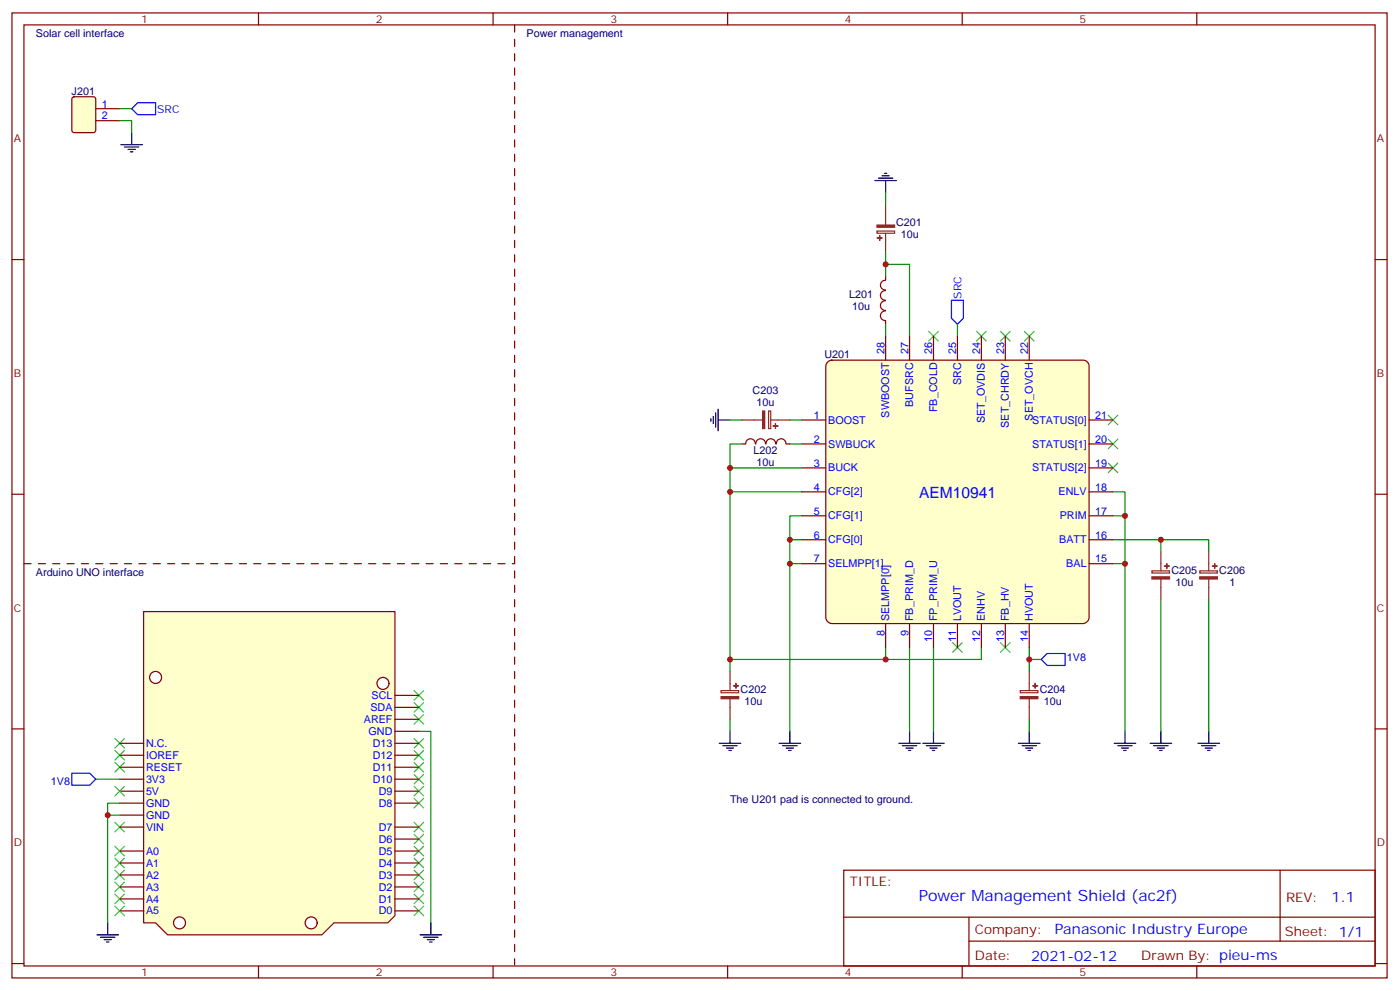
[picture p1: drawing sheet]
<svg xmlns="http://www.w3.org/2000/svg" width="413mm" height="292mm" viewBox="0 0 413 292" stroke-linecap="round" stroke-linejoin="round" font-family="sans-serif">
<g fill="none" stroke="#870000" stroke-width=".35">
<path d="M3.5 3.8h405.4v284.3h-405.4zM7.1 7.3h398.2v277.3h-398.2zM76.2 3.8v3.5M145.3 3.8v3.5M214.5 3.8v3.5M283.6 3.8v3.5M352.8 3.8v3.5M3.5 76.5h3.6M405.3 76.5h3.6M3.5 145.6h3.6M405.3 145.6h3.6M3.5 214.8h3.6"/>
<path d="M405.3 214.8h3.6M248.7 256.4h156.6v28.2h-156.6zM377.3 256.4v20.9M248.7 270.2h156.5M285.6 277.3h119.6M285.6 270.2v14.2M3.5 283.9h3.6M76.2 284.6v3.5M145.3 284.6v3.5M214.5 284.6v3.5M283.6 284.6v3.5M352.8 284.6v3.5"/>
<path d="M405.3 283.9h3.6"/>
</g>
<g fill="none" stroke="#3c3" stroke-width=".35">
<path d="M33.9 217.6l2.8 2.8M36.7 217.6l-2.8 2.8M122.1 217.6l2.8 2.8M122.1 210.5l2.8 2.9M122.1 207l2.8 2.8M122.1 203.5l2.8 2.8M124.9 217.6l-2.8 2.8M124.9 210.5l-2.8 2.9M124.9 207l-2.8 2.8M124.9 203.5l-2.8 2.8M33.9 221.1l2.8 2.8M33.9 224.6l2.8 2.9"/>
<path d="M36.7 221.1l-2.8 2.8M36.7 224.6l-2.8 2.9M122.1 235.2l2.8 2.9M122.1 231.7l2.8 2.8M122.1 228.2l2.8 2.8M122.1 224.6l2.8 2.9M122.1 221.1l2.8 2.8M124.9 235.2l-2.8 2.9M124.9 231.7l-2.8 2.8M124.9 228.2l-2.8 2.8M124.9 224.6l-2.8 2.9M124.9 221.1l-2.8 2.8"/>
<path d="M33.9 242.3l2.8 2.8M33.9 249.3l2.8 2.9M33.9 252.9l2.8 2.8M33.9 256.4l2.8 2.8M33.9 259.9l2.8 2.8M36.7 242.3l-2.8 2.8M36.7 249.3l-2.8 2.9M36.7 252.9l-2.8 2.8M36.7 256.4l-2.8 2.8M36.7 259.9l-2.8 2.8M122.1 259.9l2.8 2.8M122.1 256.4l2.8 2.8"/>
<path d="M122.1 252.9l2.8 2.8M122.1 249.3l2.8 2.9M122.1 245.8l2.8 2.8M122.1 242.3l2.8 2.8M124.9 259.9l-2.8 2.8M124.9 256.4l-2.8 2.8M124.9 252.9l-2.8 2.8M124.9 249.3l-2.8 2.9M124.9 245.8l-2.8 2.8M124.9 242.3l-2.8 2.8M33.9 263.5l2.8 2.8M33.9 267l2.8 2.8"/>
<path d="M36.7 263.5l-2.8 2.8M36.7 267l-2.8 2.8M122.1 267l2.8 2.8M122.1 263.5l2.8 2.8M124.9 267l-2.8 2.8M124.9 263.5l-2.8 2.8"/>
</g>
<path d="M42.3 180.2h74.1v89.6l-2.1 2.1h-15.9l-3.5 3.5h-45.5l-3.5-3.5h-3.6z" fill="#ffc" stroke="#870000" stroke-width=".35"/>
<g fill="none" stroke="#870000" stroke-width=".35">
<path d="M35.3 219h7M116.4 219h7.1M116.4 215.5h7.1M116.4 211.9h7.1M116.4 208.4h7.1M116.4 204.9h7.1M35.3 236.6h7M35.3 233.1h7M35.3 229.6h7M35.3 226.1h7M35.3 222.5h7M116.4 236.6h7.1"/>
<path d="M116.4 233.1h7.1M116.4 229.6h7.1M116.4 226.1h7.1M116.4 222.5h7.1M35.3 257.8h7M35.3 254.3h7M35.3 250.8h7M35.3 243.7h7M35.3 240.2h7M116.4 257.8h7.1M116.4 254.3h7.1M116.4 250.8h7.1"/>
<path d="M116.4 247.2h7.1M116.4 243.7h7.1M35.3 268.4h7M35.3 264.9h7M35.3 261.3h7M116.4 268.4h7.1M116.4 264.9h7.1M116.4 261.3h7.1"/>
</g>
<g fill="#fff" stroke="#600" stroke-width=".35">
<circle cx="112.9" cy="201.4" r="1.76"/>
<circle cx="91.7" cy="271.9" r="1.76"/>
<circle cx="52.9" cy="271.9" r="1.76"/>
<circle cx="45.9" cy="199.6" r="1.76"/>
</g>
<path d="M151.7 7.3v277M7.1 166.1h144.6" fill="none" stroke="#870000" stroke-width=".35" stroke-dasharray="2.1 2.1"/>
<g fill="none" stroke="#008700" stroke-width=".35">
<path d="M261.1 56.7v3.6M261.1 77.9h7v21.2M261.1 74.4v7M261.1 95.5v3.6M215.2 123.8h3.5M215.2 137.9h21.2M218.7 130.8h-3.5v67M232.8 123.8h3.6M232.8 130.8h3.6M215.2 144.9h21.2M232.8 159h3.6M236.4 152h-3.6v63.5"/>
<path d="M328.1 144.9h3.5v70.6M328.1 159h28.2v3.6M328.1 152h3.5M342.2 159v3.6M232.8 166.1h3.6M328.1 166.1h3.5M342.2 176.7v38.8M356.3 176.7v38.8M268.1 190.8v24.7M275.2 190.8v24.7M289.3 190.8v3.5h-74.1M123.5 215.5h3.5v56.4"/>
<path d="M215.2 211.9v3.6M28.2 229.6h7.1M35.3 236.6h-3.6v35.3M31.7 240.2h3.6"/>
</g>
<g fill="none" stroke="#000" stroke-width=".35">
<path d="M257.9 53.2h6.3M258.9 52.5h4.3M260 51.8h2.1M260.7 51.1h.7M261.1 53.2v3.5M209.5 123.4v.7M210.3 122.7v2.1M211 121.6v4.3M211.7 123.8h3.5M211.7 120.6v6.3M212 219h6.4M213.1 219.7h4.2"/>
<path d="M215.2 215.5v3.5M229.7 219h6.3M230.7 219.7h4.2M232.8 215.5v3.5M264.9 219h6.4M266 219.7h4.2M268.1 215.5v3.5M272 219h6.3M273 219.7h4.3M275.2 215.5v3.5M328.4 219h6.4M329.5 219.7h4.2"/>
<path d="M331.6 215.5v3.5M339 219h6.4M340.1 219.7h4.2M342.2 215.5v3.5M353.1 219h6.4M354.2 219.7h4.2M356.3 215.5v3.5M214.1 220.4h2.2M214.8 221.1h.7M231.8 220.4h2.1M232.5 221.1h.7M267.1 220.4h2.1"/>
<path d="M267.8 221.1h.7M274.1 220.4h2.1M274.8 221.1h.7M330.6 220.4h2.1M331.3 221.1h.7M341.1 220.4h2.2M341.8 221.1h.7M355.2 220.4h2.2M356 221.1h.7M28.6 275.4h6.3M29.6 276.2h4.3M30.7 276.9h2.1"/>
<path d="M31.4 277.6h.7M31.7 271.9v3.5M123.8 275.4h6.4M124.9 276.2h4.2M125.9 276.9h2.2M126.6 277.6h.8M127 271.9v3.5"/>
</g>
<path d="M21.2 227.8h5.3l1.7 1.8-1.7 1.8h-5.3z" fill="none" stroke="#00f" stroke-width=".35"/>
<g fill="none" stroke="#3c3" stroke-width=".35">
<path d="M273.8 97.6l2.8 2.9M276.6 97.6l-2.8 2.9M287.9 97.6l2.8 2.9M290.7 97.6l-2.8 2.9M294.9 97.6l2.8 2.9M297.7 97.6l-2.8 2.9M302 97.6l2.8 2.9M304.8 97.6l-2.8 2.9M326.7 122.3l2.8 2.9M326.7 136.5l2.8 2.8M326.7 129.4l2.8 2.8M329.5 136.5l-2.8 2.8"/>
<path d="M329.5 129.4l-2.8 2.8M329.5 122.3l-2.8 2.9M280.8 189.4l2.8 2.8M283.6 189.4l-2.8 2.8M294.9 189.4l2.8 2.8M297.7 189.4l-2.8 2.8M33.9 231.7l2.8 2.8M36.7 231.7l-2.8 2.8"/>
</g>
<g fill="none" stroke="#870000" stroke-width=".35">
<path d="M28.2 35.6h7.1M28.2 32h7.1M261 85.6a1.41 1.41 0 0 0-1.5 1.4 1.41 1.41 0 0 0 1.5 1.5M261 88.6a1.41 1.41 0 0 0-1.5 1.4 1.41 1.41 0 0 0 1.5 1.4M261 82.6a1.41 1.41 0 0 0-1.5 1.4 1.41 1.41 0 0 0 1.5 1.4M261 91.6a1.41 1.41 0 0 0-1.5 1.4 1.41 1.41 0 0 0 1.5 1.4M261.1 81.4v1.1M261.1 94.5v1M218.7 130.8h1.1M219.8 130.8a1.41 1.41 0 0 1 1.4-1.5 1.41 1.41 0 0 1 1.4 1.5M222.8 130.8a1.41 1.41 0 0 1 1.4-1.5 1.41 1.41 0 0 1 1.4 1.5M225.8 130.8a1.41 1.41 0 0 1 1.4-1.5 1.41 1.41 0 0 1 1.4 1.5"/>
<path d="M228.8 130.8a1.41 1.41 0 0 1 1.5-1.5 1.41 1.41 0 0 1 1.4 1.5M231.8 130.8h1"/>
</g>
<g fill="none" stroke="#8c2424" stroke-width=".35">
<path d="M258.5 68.1h5.2v.6h-5.2zM261.1 60.3v6M261.1 68.7v5.7M218.7 123.8h6M226.6 121.1h.6v5.2h-.6zM227.2 123.8h5.6M339.5 168.2h5.2v.6h-5.2zM342.2 162.6v5.6M342.2 170.7v6M353.7 168.2h5.1v.6h-5.1zM356.3 162.6v5.6M356.3 170.7v6"/>
<path d="M215.2 197.8v5.7M212.5 203.5h5.2v.6h-5.2zM215.2 206v5.9"/>
</g>
<g fill="#8c2424" stroke="#8c2424" stroke-width=".35">
<path d="M258.5 66.3h5.2v.7h-5.2z"/>
<path d="M258.6 70.1h1.4z"/>
<path d="M259.3 69.4v1.4z"/>
<path d="M224.8 121.1h.6v5.2h-.6z"/>
<path d="M228.6 124.8v1.4z"/>
<path d="M227.9 125.5h1.4z"/>
<path d="M339.5 170h5.2v.6h-5.2z"/>
<path d="M343.3 166.8h1.4z"/>
<path d="M343.9 166.1l.1 1.4z"/>
<path d="M353.7 170h5.1v.6h-5.1z"/>
<path d="M357.4 166.8h1.4z"/>
<path d="M358 166.1l.1 1.4z"/>
<path d="M212.5 205.2h5.2v.7h-5.2z"/>
<path d="M216.3 202.1h1.4z"/>
<path d="M216.9 201.4l.1 1.4z"/>
</g>
<path d="M21.4 28.7l.5-.2h5.6l.7 .4v9.5l-.4 .6-5.9 .1-.7-.5v-9.4z" fill="#ffc" stroke="#870000" stroke-width=".35"/>
<path d="M35.3 35.6h3.5v3.5M35.3 32h3.5M282.2 95.5v3.6M261.1 190.8v3.5M303.4 190.8v7M303.4 194.3h3.5M303.4 211.9v3.6" fill="none" stroke="#008700" stroke-width=".35"/>
<path d="M40.6 30.3h5.3v3.5h-5.3l-1.8-1.8zM280.5 88.5h3.5v5.3l-1.8 1.7-1.7-1.7zM306.9 194.3l1.8-1.8h5.3v3.6h-5.3z" fill="none" stroke="#00f" stroke-width=".35"/>
<path d="M38.8 39.1v3.5M35.6 42.6h6.4M36.7 43.3h4.2M37.7 44h2.2M38.5 44.7h.7M300.2 219h6.4M301.3 219.7h4.2M303.4 215.5v3.5M302.3 220.4h2.1M303 221.1h.7" fill="none" stroke="#000" stroke-width=".35"/>
<path d="M303.4 197.8v5.7M300.7 203.5h5.2v.6h-5.2zM303.4 206v5.9" fill="none" stroke="#8c2424" stroke-width=".35"/>
<g fill="#8c2424" stroke="#8c2424" stroke-width=".35">
<path d="M300.7 205.2h5.2v.7h-5.2z"/>
<path d="M304.4 202.1h1.5z"/>
<path d="M305.1 201.4l.1 1.4z"/>
</g>
<path d="M244 106.6l1.2-.5h74.1a1.76 1.76 0 0 1 1.7 1.8v74.1a1.89 1.89 0 0 1-1.7 1.7h-74.1a1.89 1.89 0 0 1-1.8-1.7v-74.1z" fill="#ffc" stroke="#870000" stroke-width=".35"/>
<g fill="none" stroke="#870000" stroke-width=".35">
<path d="M261.1 99.1v7M268.1 99.1v7M275.2 99.1v7M282.2 99.1v7M289.3 99.1v7M296.3 99.1v7M303.4 99.1v7M236.4 123.8h7M236.4 130.8h7M236.4 137.9h7M321 123.8h7.1M321 130.8h7.1"/>
<path d="M321 137.9h7.1M236.4 144.9h7M236.4 152h7M236.4 159h7M321 144.9h7.1M321 152h7.1M321 159h7.1M236.4 166.1h7M321 166.1h7.1M261.1 183.7v7.1M268.1 183.7v7.1M275.2 183.7v7.1"/>
<path d="M282.2 183.7v7.1M289.3 183.7v7.1M296.3 183.7v7.1M303.4 183.7v7.1"/>
</g>
<g fill="#c00">
<circle cx="31.8" cy="240.2" r=".88"/>
<circle cx="261.1" cy="77.9" r=".88"/>
<circle cx="232.8" cy="159" r=".88"/>
<circle cx="232.8" cy="166.1" r=".88"/>
<circle cx="215.2" cy="137.9" r=".88"/>
<circle cx="215.2" cy="144.9" r=".88"/>
<circle cx="215.2" cy="194.3" r=".88"/>
<circle cx="342.2" cy="159" r=".88"/>
<circle cx="331.6" cy="152" r=".88"/>
<circle cx="331.6" cy="166.1" r=".88"/>
<circle cx="261.1" cy="194.3" r=".88"/>
<circle cx="303.4" cy="194.3" r=".88"/>
</g>
<g font-size="4.6" fill="#00f">
<text x="270.9" y="146.7">AEM10941</text>
<text x="270.8" y="265.4">Power Management Shield (ac2f)</text>
</g>
<g font-size="4.2" fill="#00f">
<text x="392.5" y="265.7">1.1</text>
<text x="310.9" y="275.2">Panasonic Industry Europe</text>
<text x="304" y="283">2021-02-12</text>
</g>
<g font-size="3.9" fill="#800">
<text x="250.5" y="261">TITLE:</text>
<text x="379.1" y="265.7">REV:</text>
<text x="287.4" y="275.2">Company:</text>
<text x="378.7" y="275.8">Sheet: 1/1</text>
<text x="287.4" y="282.9">Date:</text>
<text x="336.4" y="282.9">Drawn By: pieu-ms</text>
</g>
<g font-size="3.2" fill="#000080">
<text x="10.6" y="10.9">Solar cell interface</text>
<text x="155.2" y="10.9">Power management</text>
<text x="21.1" y="27.9">J201</text>
<text x="264.2" y="66.7">C201</text>
<text x="265.6" y="70.2">10u</text>
<text x="250.3" y="87.8">L201</text>
<text x="251.2" y="91.4">10u</text>
<text x="243" y="105.5">U201</text>
<text x="221.8" y="116.1">C203</text>
<text x="223" y="119.6">10u</text>
<text x="222.1" y="133.7">L202</text>
<text x="223" y="137.2">10u</text>
<text x="10.6" y="169.6">Arduino UNO interface</text>
<text x="345.3" y="169">C205</text>
<text x="346.5" y="172.6">10u</text>
<text x="359.4" y="169">C206</text>
<text x="362.4" y="172.6">1</text>
<text x="218.3" y="204.3">C202</text>
<text x="219.5" y="207.8">10u</text>
<text x="306.5" y="204.3">C204</text>
<text x="307.7" y="207.8">10u</text>
<text x="215.2" y="236.6">The U201 pad is connected to ground.</text>
</g>
<g font-size="3.2" fill="#800">
<text x="41.6" y="6.8">1</text>
<text x="110.8" y="6.8">2</text>
<text x="179.9" y="6.8">3</text>
<text x="249.1" y="6.8">4</text>
<text x="318.2" y="6.8">5</text>
<text x="4.1" y="41.9">A</text>
<text x="405.9" y="41.9">A</text>
<text x="4.1" y="111.1">B</text>
<text x="405.9" y="111.1">B</text>
<text x="4.1" y="180.2">C</text>
<text x="405.9" y="180.2">C</text>
<text x="4.1" y="249.3">D</text>
<text x="405.9" y="249.3">D</text>
<text x="41.6" y="287.6">1</text>
<text x="110.8" y="287.6">2</text>
<text x="179.9" y="287.6">3</text>
<text x="249.1" y="287.6">4</text>
<text x="318.2" y="287.6">5</text>
</g>
<g font-size="3.2" fill="#00f">
<text x="30" y="35.2">2</text>
<text x="30" y="31.7">1</text>
<text x="46.4" y="33.3">SRC</text>
<text x="283.5" y="88" transform="rotate(-90 283.5 88)">SRC</text>
<text x="260.7" y="104.4" transform="rotate(-90 260.7 104.4)">28</text>
<text x="267.8" y="104.4" transform="rotate(-90 267.8 104.4)">27</text>
<text x="274.8" y="104.4" transform="rotate(-90 274.8 104.4)">26</text>
<text x="281.9" y="104.4" transform="rotate(-90 281.9 104.4)">25</text>
<text x="288.9" y="104.4" transform="rotate(-90 288.9 104.4)">24</text>
<text x="296" y="104.4" transform="rotate(-90 296 104.4)">23</text>
<text x="303" y="104.4" transform="rotate(-90 303 104.4)">22</text>
<text x="283.3" y="113.5" transform="rotate(-90 283.3 113.5)">SRC</text>
<text x="269.2" y="119.9" transform="rotate(-90 269.2 119.9)">BUFSRC</text>
<text x="239.9" y="123.4">1</text>
<text x="244.1" y="124.8">BOOST</text>
<text x="262.1" y="123.1" transform="rotate(-90 262.1 123.1)">SWBOOST</text>
<text x="276.2" y="121.5" transform="rotate(-90 276.2 121.5)">FB_COLD</text>
<text x="290.3" y="124.6" transform="rotate(-90 290.3 124.6)">SET_OVDIS</text>
<text x="304.3" y="124.8">STATUS[0]</text>
<text x="304.4" y="123.9" transform="rotate(-90 304.4 123.9)">SET_OVCH</text>
<text x="322.8" y="123.4">21</text>
<text x="239.9" y="130.5">2</text>
<text x="244.1" y="131.9">SWBUCK</text>
<text x="297.4" y="126" transform="rotate(-90 297.4 126)">SET_CHRDY</text>
<text x="304.3" y="131.9">STATUS[1]</text>
<text x="322.8" y="130.5">20</text>
<text x="239.9" y="137.5">3</text>
<text x="322.8" y="137.5">19</text>
<text x="244.1" y="138.9">BUCK</text>
<text x="304.3" y="138.9">STATUS[2]</text>
<text x="239.9" y="144.6">4</text>
<text x="244.1" y="146">CFG[2]</text>
<text x="312" y="146">ENLV</text>
<text x="322.8" y="144.6">18</text>
<text x="239.9" y="151.6">5</text>
<text x="244.1" y="153">CFG[1]</text>
<text x="312.4" y="153">PRIM</text>
<text x="322.8" y="151.6">17</text>
<text x="239.9" y="158.7">6</text>
<text x="244.1" y="160.1">CFG[0]</text>
<text x="312.2" y="160.1">BATT</text>
<text x="322.8" y="158.7">16</text>
<text x="239.9" y="165.7">7</text>
<text x="244.1" y="167.1">SELMPP[1]</text>
<text x="314.3" y="167.1">BAL</text>
<text x="322.8" y="165.7">15</text>
<text x="262.1" y="183" transform="rotate(-90 262.1 183)">SELMPP[0]</text>
<text x="269.2" y="183" transform="rotate(-90 269.2 183)">FB_PRIM_D</text>
<text x="276.2" y="183" transform="rotate(-90 276.2 183)">FP_PRIM_U</text>
<text x="283.3" y="183" transform="rotate(-90 283.3 183)">LVOUT</text>
<text x="290.3" y="183" transform="rotate(-90 290.3 183)">ENHV</text>
<text x="297.4" y="183" transform="rotate(-90 297.4 183)">FB_HV</text>
<text x="304.4" y="183" transform="rotate(-90 304.4 183)">HVOUT</text>
<text x="260.7" y="187.3" transform="rotate(-90 260.7 187.3)">8</text>
<text x="267.8" y="187.3" transform="rotate(-90 267.8 187.3)">9</text>
<text x="274.8" y="189" transform="rotate(-90 274.8 189)">10</text>
<text x="281.9" y="189" transform="rotate(-90 281.9 189)">11</text>
<text x="288.9" y="189" transform="rotate(-90 288.9 189)">12</text>
<text x="296" y="189" transform="rotate(-90 296 189)">13</text>
<text x="303" y="189" transform="rotate(-90 303 189)">14</text>
<text x="314.5" y="194.8">1V8</text>
<text x="109.2" y="209.5">SDA</text>
<text x="109.5" y="206">SCL</text>
<text x="107.2" y="213">AREF</text>
<text x="43" y="220.1">N.C.</text>
<text x="108.7" y="216.5">GND</text>
<text x="109.9" y="220.1">D13</text>
<text x="43" y="227.1">RESET</text>
<text x="43" y="223.6">IOREF</text>
<text x="109.9" y="227.1">D11</text>
<text x="109.9" y="223.6">D12</text>
<text x="15" y="231.4">1V8</text>
<text x="43" y="230.6">3V3</text>
<text x="109.9" y="230.6">D10</text>
<text x="43" y="237.7">GND</text>
<text x="43" y="234.2">5V</text>
<text x="111.7" y="237.7">D8</text>
<text x="111.7" y="234.2">D9</text>
<text x="43" y="244.8">VIN</text>
<text x="43" y="241.2">GND</text>
<text x="111.7" y="244.8">D7</text>
<text x="43" y="251.8">A0</text>
<text x="111.7" y="251.8">D5</text>
<text x="111.7" y="248.3">D6</text>
<text x="43" y="255.3">A1</text>
<text x="111.7" y="255.3">D4</text>
<text x="43" y="262.4">A3</text>
<text x="43" y="258.9">A2</text>
<text x="111.7" y="262.4">D2</text>
<text x="111.7" y="258.9">D3</text>
<text x="43" y="269.5">A5</text>
<text x="43" y="265.9">A4</text>
<text x="111.7" y="269.5">D0</text>
<text x="111.7" y="265.9">D1</text>
</g>
</svg>
